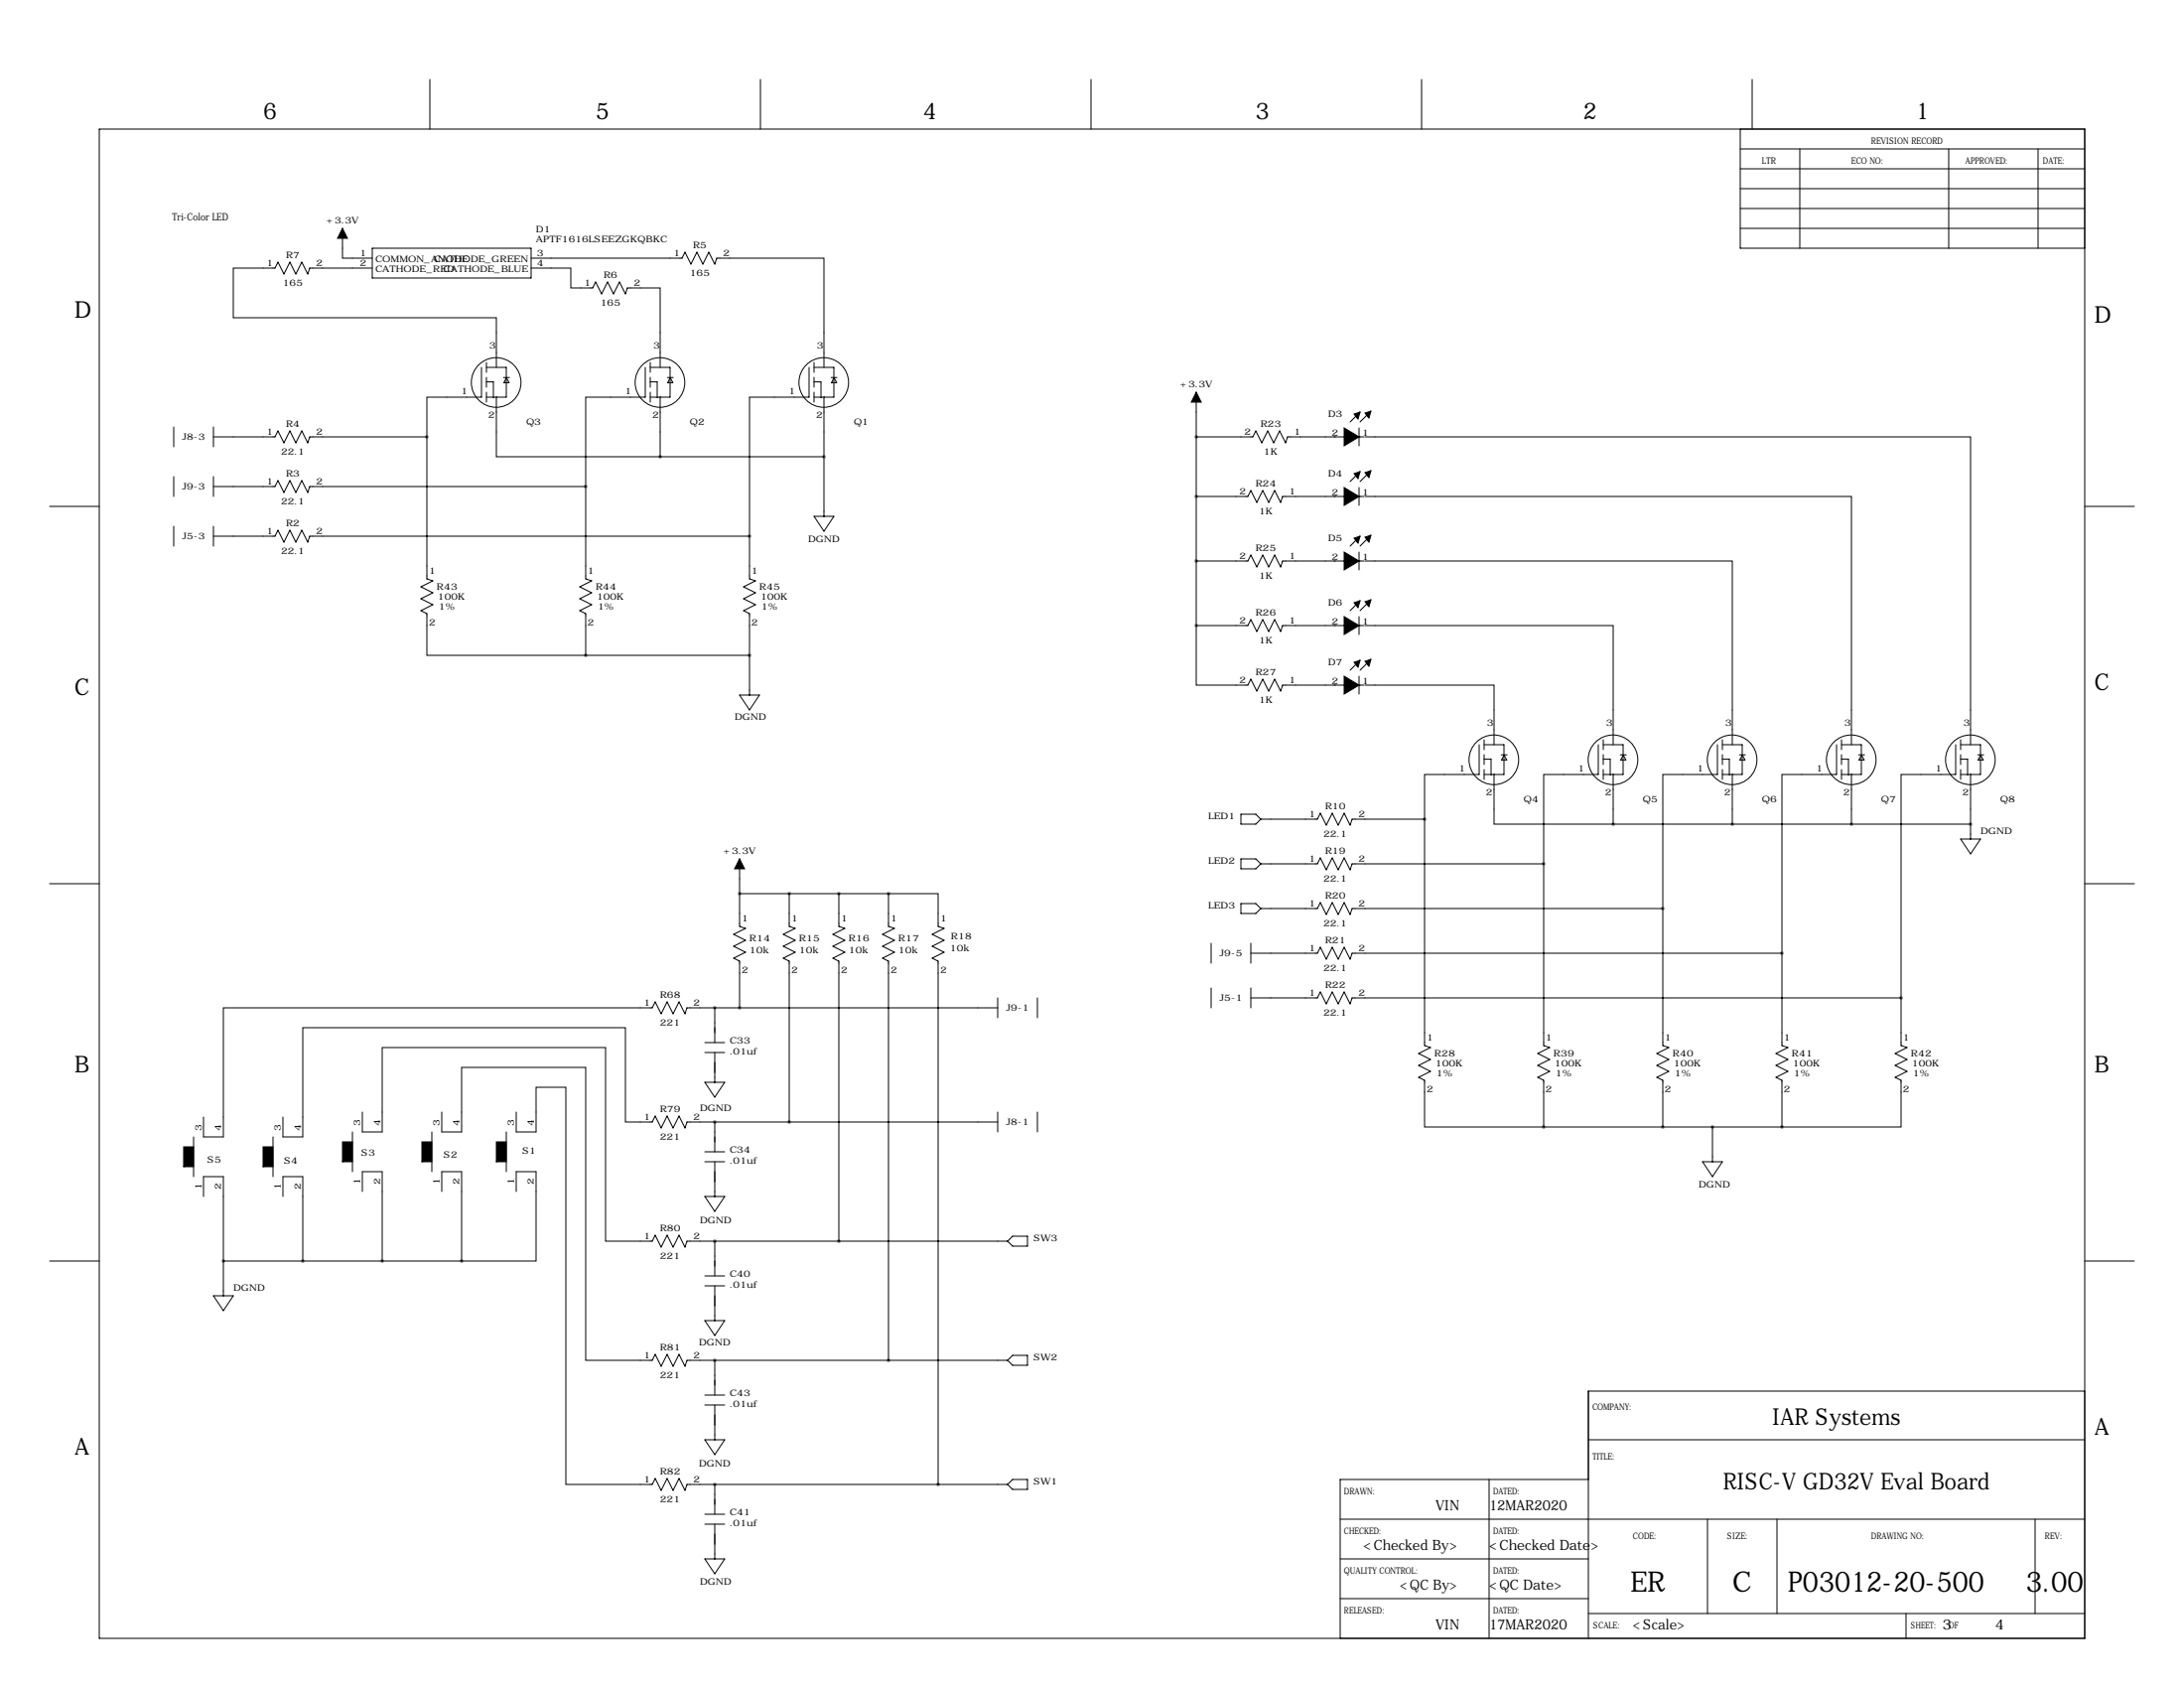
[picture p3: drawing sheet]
<svg xmlns="http://www.w3.org/2000/svg" width="559mm" height="432mm" viewBox="0 0 559 432" stroke-linecap="round" stroke-linejoin="round" font-family="sans-serif">
<g fill="none" stroke="#000" stroke-width=".25">
<path d="M25.4 33h508v386.1h-508zM110 20.3v12.7M194.6 20.3v12.7M279.1 20.3v12.7M363.7 20.3v12.7M445.3 38.1h88.1M445.3 33v30.5h88.1M448.3 20.3v12.7M460.5 38.1v25.4M498.6 38.1v25.4M521.5 38.1v25.4M87.6 58.4v7.6h7.6"/>
<path d="M445.3 48.3h88.1M445.3 43.2h88.1M445.3 53.3h88.1M445.3 58.4h88.1M95.2 68.6h-16l-.5 1.5-1.5-3-1.5 3-1.5-3-1.6 3-1.5-3-.7 1.5h-10.7v12.7h67.3v12.7M95.2 63.5h40.7v7.6h-40.7zM135.9 66h38.6l.8-1.5 1.5 3.1 1.5-3.1 1.5 3.1 1.6-3.1 1.5 3.1 .5-1.6h27.4v28M135.9 68.6h10.1v5.1h5.6l.8-1.6 1.5 3.1 1.5-3.1 1.6 3.1 1.5-3.1 1.5 3.1 .5-1.5h8.4v20.3M123.2 94v7.6h-14v10.2M124.4 97.7h1.8l.1 4M124.5 94h5v7.6h-5M124.5 92.7v2.5"/>
<path d="M124.5 96.5v2.6M128.8 96.6h1.6M129.5 96.6l.8 1.3h-1.4l.6-1.2M165.1 94v7.6h-15.2v22.9M166.3 97.7h1.8l.1 4M166.4 94h5v7.6h-5M166.4 92.7v2.5M166.4 96.5v2.6M170.7 96.6h1.6M171.4 96.6l.8 1.3h-1.4l.6-1.2M207 94v7.6h-15.2v35.6M208.2 97.7h1.9v4"/>
<path d="M208.3 92.7v2.5M208.3 96.5v2.6M208.3 94h5.1v7.6h-5.1M212.6 96.6h1.6M213.4 96.6l.7 1.3h-1.3l.6-1.2M44.4 109.2v5.1M54.6 111.8h15.8l.7-1.6 1.5 3.1 1.6-3.1 1.5 3.1 1.5-3.1 1.5 3.1 .5-1.5h30M54.6 109.2v5.1M109.2 111.8v36.3l1.5 .5-3 1.5 3 1.5-3 1.6 3 1.5-3 1.5 1.5 .8v10.6h40.7M124.5 100.3v2.6M127.1 101.5l-.1 15.3h41.9M166.4 100.3v2.6"/>
<path d="M168.9 116.8h41.9M169 101.5l-.1 15.3M208.3 100.3v2.6M210.9 101.5l-.1 30.6M306.1 111.8h14.4l.8-1.6 1.5 3.1 1.6-3.1 1.5 3.1 1.5-3.1 1.5 3.1 .5-1.5h19.6M306.1 100.3v59.7M347.7 109.5v4.5M348 105.4l-2.6 2.5M349.2 111.8h155v78.7M350.5 105.4l-2.5 2.5M12.7 129.5h12.7M44.4 121.9v5.1"/>
<path d="M44.4 134.6v5.1M54.6 137.2h15.8l.7-1.6 1.5 3.1 1.6-3.1 1.5 3.1 1.5-3.1 1.5 3.1 .5-1.5h112.6M54.6 124.5h15.8l.7-1.6 1.5 3.1 1.6-3.1 1.5 3.1 1.5-3.1 1.5 3.1 .5-1.5h70.7M54.6 121.9v5.1M54.6 134.6v5.1M149.9 124.5v23.6l1.5 .5-3.1 1.5 3.1 1.5-3.1 1.6 3.1 1.5-3.1 1.5 1.6 .8v10.6M191.8 137.2v10.9l1.5 .5-3.1 1.5 3.1 1.5-3.1 1.6 3.1 1.5-3.1 1.5 1.6 .8v20.8M208.3 132.1h5.1l-2.6 3.8zM306.1 127h13.2l.7-1.5 1.6 3 1.5-3 1.5 3 1.5-3 1.6 3 .5-1.5h20.8M347.7 124.7v4.6M348 120.6l-2.6 2.6M348 137.2l-2.6 2.5"/>
<path d="M349.2 127h124.5v63.5M350.5 120.6l-2.5 2.6M350.5 137.2l-2.5 2.5M533.4 129.5h12.7M306.1 143.5h13.2l.7-1.5 1.6 3 1.5-3 1.5 3 1.5-3 1.6 3 .5-1.5h20.8M347.7 141.2v4.6M347.7 157.7v4.6M348 153.7l-2.6 2.5M349.2 143.5h94v47M350.5 153.7l-2.5 2.5M149.9 167.6h41.9M189.2 177.8h5.1l-2.5 3.8z"/>
<path d="M306.1 160v15.3h13.2l.7-1.6 1.6 3.1 1.5-3.1 1.5 3.1 1.5-3.1 1.6 3.1 .5-1.5h20.8M306.1 160h13.2l.7-1.5 1.6 3 1.5-3 1.5 3 1.5-3 1.6 3 .5-1.5h20.8M347.7 173v4.5M348 168.9l-2.6 2.5M349.2 175.3h33.1v15.2M349.2 160h63.5v30.5M350.5 168.9l-2.5 2.5M378.5 190.5v7.6h-14v11.4M379.7 194.2h1.8l.1 4M379.7 189.2v2.6M379.7 193v2.6M379.7 196.8v2.6"/>
<path d="M379.7 190.5h5.1v7.6h-5.1M382.4 198.1l-.1 12.7h30.4M384.1 193.1h1.5M384.8 193.1l.7 1.3h-1.3l.6-1.2M408.9 190.5v7.6h-13.9v22.9M410.2 194.2h1.8v4M410.2 190.5h5.1v7.6h-5.1M410.2 189.2v2.6M410.2 193v2.6M410.2 196.8v2.6M412.9 198.1l-.2 12.7M414.6 193.1h1.5"/>
<path d="M415.3 193.1l.7 1.3h-1.3l.6-1.2M439.4 190.5v7.6h-14v34.3M440.6 194.2h1.9v4M440.7 190.5h5.1v7.6h-5.1M440.7 189.2v2.6M440.7 193v2.6M440.7 196.8v2.6M443.3 198.1l-.1 12.7M445.1 193.1h1.5M445.8 193.1l.7 1.3h-1.3l.6-1.2M469.9 190.5v7.6h-14v45.7M471.1 194.2h1.8l.1 4"/>
<path d="M471.2 190.5h5v7.6h-5M471.2 189.2v2.6M471.2 193v2.6M471.2 196.8v2.6M473.8 198.1l-.1 12.7M475.5 193.1h1.6M476.2 193.1l.8 1.3h-1.4l.6-1.2M500.4 190.5v7.6h-14v57.2M501.6 194.2h1.8l.1 4M501.6 190.5h5.1v7.6h-5.1M501.6 189.2v2.6M501.6 193v2.6"/>
<path d="M501.6 196.8v2.6M504.3 198.1l-.1 16.5M506 193.1h1.5M506.7 193.1l.7 1.3h-1.3l.6-1.2M189.2 219.7v17.3l1.6 .5-3.1 1.5 3.1 1.5-3.1 1.6 3.1 1.5-3.1 1.5 1.5 .8v11.9M317.5 208.3h3.8l1.3 1.2-1.3 1.3h-3.8zM317.5 219.7h3.8l1.3 1.3-1.3 1.2h-3.8zM322.6 209.5h14.5l.7-1.5 1.5 3.1 1.6-3.1 1.5 3.1 1.5-3.1 1.5 3.1 .5-1.6h18.6M364.5 209.5v58l1.5 .5-3 1.5 3 1.5-3 1.5 3 1.6-3 1.5 1.5 .8v11.9h30.5M412.7 210.8h91.5M501.6 214.6h5.1l-2.5 3.8zM12.7 226.1h12.7"/>
<path d="M189.2 228.6h38.1M201.9 228.6v8.4l1.6 .5-3.1 1.5 3.1 1.5-3.1 1.6 3.1 1.5-3.1 1.5 1.5 .8v41.1M214.6 228.6v8.4l1.6 .5-3.1 1.5 3.1 1.5-3.1 1.6 3.1 1.5-3.1 1.5 1.5 .8v71.6M227.3 228.6h12.7v8.4l1.6 .5-3.1 1.5 3.1 1.5-3.1 1.6 3.1 1.5-3.1 1.5 1.5 .8v133.8M227.3 228.6v8.4l1.6 .5-3.1 1.5 3.1 1.5-3.1 1.6 3.1 1.5-3.1 1.5 1.5 .8v102.1M317.5 231.1h3.8l1.3 1.3-1.3 1.3h-3.8zM322.6 221h14.5l.7-1.5 1.5 3 1.6-3 1.5 3 1.5-3 1.5 3 .5-1.5h49.1M322.6 232.4h14.5l.7-1.5 1.5 3 1.6-3 1.5 3 1.5-3 1.5 3 .5-1.5h79.5M395 221v46.5l1.5 .5-3.1 1.5 3.1 1.5-3.1 1.5 3.1 1.6-3.1 1.5 1.6 .8v11.9M425.4 232.4v35.1l1.6 .5-3.1 1.5 3.1 1.5-3.1 1.5 3.1 1.6-3.1 1.5 1.5 .8v11.9M533.4 226.1h12.7M182.9 257.8v8.9"/>
<path d="M255.3 257.8h-79.5l-.5 1.5-1.6-3-1.5 3-1.5-3-1.5 3-1.6-3-.7 1.5h-109.8v33h-5v-5M255.3 255.3v5M265.4 255.3v5M309.9 241.3v5.1M309.9 252.7v5.1M320 241.3v5.1M320 252.7v5.1M320 255.3h17.1l.7-1.6 1.5 3.1 1.6-3.1 1.5 3.1 1.5-3.1 1.5 3.1 .5-1.5h140.5M320 243.8h17.1l.7-1.5 1.5 3.1 1.6-3.1 1.5 3.1 1.5-3.1 1.5 3.1 .5-1.6h110M455.9 243.8v23.7l1.6 .5-3.1 1.5 3.1 1.5-3.1 1.5 3.1 1.6-3.1 1.5 1.5 .8v11.9M486.4 255.3v12.2l1.5 .5-3 1.5 3 1.5-3 1.5 3 1.6-3 1.5 1.5 .8v11.9h-30.5M180.3 266.7h5.1"/>
<path d="M180.3 269.2h5.1M180.3 276.9h5.1l-2.5 3.8zM182.9 269.2v7.7M47 298.4h.1M49.5 290.8v10.2M67.3 298.4h.1M69.8 290.8v10.2M72.4 285.8v5h5.1v-27.9h82.5v24.1h6.9l.7-1.5 1.6 3 1.5-3 1.5 3 1.5-3 1.6 3 .5-1.5h79.5M87.6 297.1h.1M90.2 289.6v10.1M92.7 284.5v5.1h5.1v-21.6h57.1v49.5h12l.7-1.5 1.6 3 1.5-3 1.5 3 1.5-3 1.6 3 .5-1.5h82M107.9 297.1h.1"/>
<path d="M110.5 289.6v10.1M113 284.5v5.1h5.1v-16.6h31.8v75h17l.7-1.5 1.6 3 1.5-3 1.5 3 1.5-3 1.6 3 .5-1.5h82M127 297.1h.1M129.5 289.6v10.1M132.1 284.5v5.1h5.1v-11.5h7.6v101.6h22.1l.7-1.5 1.6 3.1 1.5-3.1 1.5 3.1 1.5-3.1 1.6 3.1 .5-1.6h82M180.3 294.6h5.1M180.3 297.2h5.1M182.9 287v7.6M182.9 297.2v8.9M255.3 284.5v5.1M265.4 284.5v5.1M395 288.3h60.9"/>
<path d="M435.6 297.2h5.1l-2.6 3.8zM438.1 288.3v8.9M52.1 306.1v-5.1h5v30.5M72.4 306.1v-5.1h5.1v21.6M92.7 304.8v-5.1h5.1v22.9M113 304.8v-5.1h5.1v22.9M132.1 304.8v-5.1h5.1v22.9h-19.1M180.3 306.1h5.1l-2.5 3.8zM182.9 317.5v8.9M257.8 317.5l1.3-1.3h3.8v2.6h-3.8zM12.7 322.6h12.7M54.6 331.5h5.1l-2.6 3.8z"/>
<path d="M57.1 322.6h61M180.3 326.4h5.1M180.3 328.9h5.1M180.3 337.8h5.1l-2.5 3.8zM182.9 328.9v8.9M533.4 322.6h12.7M180.3 356.9h5.1M180.3 359.4h5.1M182.9 348v8.9M182.9 359.4v8.9M257.8 348l1.3-1.3h3.8v2.5h-3.8zM533.4 355.9h-127v63.2"/>
<path d="M180.3 368.3h5.1l-2.5 3.8zM182.9 379.7v7.6M257.8 379.7l1.3-1.2h3.8v2.5h-3.8zM381 378.5v40.6M406.4 368.3h127M406.4 378.5h-63.5v40.6M180.3 398.8h5.1l-2.5 3.8zM180.3 387.3h5.1M180.3 389.9h5.1M182.9 389.9v8.9M342.9 388.6h190.5M342.9 398.8h63.5"/>
<path d="M436.9 388.6v24.1M454.7 388.6v24.1M520.7 388.6v24.1M342.9 408.9h63.5M406.4 412.7h127M487.7 412.7v6.4"/>
<circle cx="126.9" cy="97.8" r="6.4"/>
<circle cx="168.9" cy="97.8" r="6.4"/>
<circle cx="210.8" cy="97.8" r="6.4"/>
<circle cx="382.2" cy="194.4" r="6.4"/>
<circle cx="412.7" cy="194.4" r="6.4"/>
<circle cx="443.2" cy="194.4" r="6.4"/>
<circle cx="473.7" cy="194.4" r="6.4"/>
<circle cx="504.1" cy="194.4" r="6.4"/>
</g>
<g fill="#000" stroke="#000" stroke-width=".25">
<path d="M87.6 58.4l1.3 2.6h-2.5zM306.1 100.3l1.2 2.6h-2.5zM343.9 111.8h3.8l-3.8 2.2zM343.9 109.5l3.8 2.3h-3.8zM346.5 105.9l1.5-.5-.5 1.8zM349.2 105.7l1.6-.5-.5 1.7zM343.9 127h3.8l-3.8 2.3zM343.9 124.7l3.8 2.3h-3.8zM346.5 121.2l1.5-.6-.5 1.8zM346.5 137.7l1.5-.5-.5 1.7zM349.2 120.9l1.6-.5-.5 1.8zM349.2 137.4l1.6-.5-.5 1.8z"/>
<path d="M343.9 143.5h3.8l-3.8 2.3zM343.9 141.2l3.8 2.3h-3.8zM346.5 154.2l1.5-.5-.5 1.7zM349.2 153.9l1.6-.5-.5 1.8zM343.9 160h3.8l-3.8 2.3zM343.9 157.7l3.8 2.3h-3.8zM343.9 175.3h3.8l-3.8 2.2zM343.9 173l3.8 2.3h-3.8zM346.5 169.4l1.5-.5-.5 1.8zM349.2 169.2l1.6-.5-.5 1.7zM189.2 219.7l1.3 2.5h-2.5zM47 293.4h2.5v5h-2.5z"/>
<path d="M67.3 293.4h2.5v5h-2.5zM87.6 292.1h2.6v5.1h-2.6zM107.9 292.1h2.6v5.1h-2.6zM127 292.1h2.5v5.1h-2.5z"/>
</g>
<path d="M306 160a.05 .05 0 0 0 .1 0 .05 .05 0 0 0-.1 0zM306 143.5a.05 .05 0 0 0 .1 0 .05 .05 0 0 0-.1 0zM306 127a.05 .05 0 0 0 .1 0 .05 .05 0 0 0-.1 0zM443.2 210.8a.05 .05 0 0 0 .1 0 .05 .05 0 0 0-.1 0zM412.7 210.8a.05 .05 0 0 0 .1 0 .05 .05 0 0 0-.1 0zM306 111.8a.05 .05 0 0 0 .1 0 .05 .05 0 0 0-.1 0zM394.9 221a.05 .05 0 0 0 .1 0 .05 .05 0 0 0-.1 0zM425.4 232.4a.05 .05 0 0 0 .1 0 .05 .05 0 0 0-.1 0zM455.9 243.8a.05 .05 0 0 0 .1 0 .05 .05 0 0 0-.1 0zM455.9 288.3a.05 .05 0 0 0 .1 0 .05 .05 0 0 0-.1 0zM425.4 288.3a.05 .05 0 0 0 .1 0 .05 .05 0 0 0-.1 0zM394.9 288.3a.05 .05 0 0 0 .1 0 .05 .05 0 0 0-.1 0zM438.1 288.3a.05 .05 0 0 0 .1 0 .05 .05 0 0 0-.1 0zM189.2 228.6a.05 .05 0 0 0 .1 0 .05 .05 0 0 0-.1 0zM201.9 228.6a.05 .05 0 0 0 .1 0 .05 .05 0 0 0-.1 0zM214.6 228.6a.05 .05 0 0 0 .1 0 .05 .05 0 0 0-.1 0zM227.3 228.6a.05 .05 0 0 0 .1 0 .05 .05 0 0 0-.1 0zM149.8 124.5a.05 .05 0 0 0 .1 0 .05 .05 0 0 0-.1 0zM191.7 137.2a.05 .05 0 0 0 .1 0 .05 .05 0 0 0-.1 0zM149.8 167.6a.05 .05 0 0 0 .1 0 .05 .05 0 0 0-.1 0zM57.1 322.6a.05 .05 0 0 0 .1 0 .05 .05 0 0 0-.1 0zM77.4 322.6a.05 .05 0 0 0 .1 0 .05 .05 0 0 0-.1 0zM189.2 257.8a.05 .05 0 0 0 .1 0 .05 .05 0 0 0-.1 0zM201.9 287a.05 .05 0 0 0 .1 0 .05 .05 0 0 0-.1 0zM214.6 317.5a.05 .05 0 0 0 .1 0 .05 .05 0 0 0-.1 0zM227.3 348a.05 .05 0 0 0 .1 0 .05 .05 0 0 0-.1 0zM240 379.7a.05 .05 0 0 0 .1 0 .05 .05 0 0 0-.1 0zM191.7 167.6a.05 .05 0 0 0 .1 0 .05 .05 0 0 0-.1 0z" fill="#000" stroke="#000" stroke-width=".76"/>
<g font-size="7.3">
<text x="417.2" y="407">ER</text>
<text x="443.3" y="407">C</text>
<text x="457.5" y="407">P03012-20-500</text>
<text x="518.4" y="407">3.00</text>
</g>
<g font-size="5.9">
<text x="67.3" y="30.5">6</text>
<text x="152.4" y="30.5">5</text>
<text x="236.2" y="30.5">4</text>
<text x="321.3" y="30.5">3</text>
<text x="405.1" y="30.5">2</text>
<text x="490.2" y="30.5">1</text>
<text x="19" y="81.3">D</text>
<text x="535.9" y="82.6">D</text>
<text x="19" y="177.8">C</text>
<text x="535.9" y="176.5">C</text>
<text x="19" y="274.3">B</text>
<text x="535.9" y="274.3">B</text>
<text x="453.5" y="364.5">IAR Systems</text>
<text x="535.9" y="367">A</text>
<text x="19" y="372.1">A</text>
<text x="440.9" y="381.1">RISC-V GD32V Eval Board</text>
</g>
<g font-size="3.6">
<text x="367.3" y="386.4">VIN</text>
<text x="381" y="386.4">12MAR2020</text>
<text x="348.8" y="396.6">&lt;Checked By&gt;</text>
<text x="381" y="396.6">&lt;Checked Date&gt;</text>
<text x="358.2" y="406.7">&lt;QC By&gt;</text>
<text x="381" y="406.7">&lt;QC Date&gt;</text>
<text x="367.3" y="416.9">VIN</text>
<text x="381" y="416.9">17MAR2020</text>
<text x="417.8" y="416.9">&lt;Scale&gt;</text>
<text x="497.1" y="416.9">3</text>
<text x="510.5" y="416.9">4</text>
</g>
<text font-size="2.6" x="44.1" y="56.5">Tri-Color LED</text>
<g font-size="2.3">
<text x="450.8" y="41.9">LTR</text>
<text x="473.7" y="41.9">ECO NO:</text>
<text x="478.8" y="36.8">REVISION RECORD</text>
<text x="502.9" y="41.9">APPROVED:</text>
<text x="522.7" y="41.9">DATE:</text>
<text x="83.5" y="57.1">+3.3V</text>
<text x="137.2" y="59.4">D1</text>
<text x="92" y="65.5">1</text>
<text x="137.2" y="62">APTF1616LSEEZGKQBKC</text>
<text x="137.4" y="65.5">3</text>
<text x="172.3" y="65.6">1</text>
<text x="177.3" y="63.5">R5</text>
<text x="185" y="65.5">2</text>
<text x="68.2" y="68.2">1</text>
<text x="73.2" y="66">R7</text>
<text x="80.9" y="68.1">2</text>
<text x="92" y="68.1">2</text>
<text x="96" y="67">COMMON_ANODE</text>
<text x="96" y="69.6">CATHODE_RED</text>
<text x="111" y="67">CATHODE_GREEN</text>
<text x="113.4" y="69.6">CATHODE_BLUE</text>
<text x="137.4" y="68.1">4</text>
<text x="154.4" y="71.1">R6</text>
<text x="176.5" y="70.6">165</text>
<text x="72.4" y="73.1">165</text>
<text x="149.5" y="73.3">1</text>
<text x="162.2" y="73.2">2</text>
<text x="153.6" y="78.2">165</text>
<text x="125.2" y="89.2">3</text>
<text x="167.1" y="89.2">3</text>
<text x="209" y="89.2">3</text>
<text x="118" y="100.8">1</text>
<text x="159.9" y="100.8">1</text>
<text x="201.8" y="100.8">1</text>
<text x="301.9" y="99.1">+3.3V</text>
<text x="125" y="106.9">2</text>
<text x="166.9" y="106.9">2</text>
<text x="208.8" y="106.9">2</text>
<text x="339.8" y="106.7">D3</text>
<text x="46.6" y="112.5">J8-3</text>
<text x="68.2" y="111.4">1</text>
<text x="73.2" y="109.2">R4</text>
<text x="80.9" y="111.3">2</text>
<text x="134.6" y="108.7">Q3</text>
<text x="176.5" y="108.7">Q2</text>
<text x="218.4" y="108.7">Q1</text>
<text x="318.4" y="111.4">2</text>
<text x="322.5" y="109.2">R23</text>
<text x="331.1" y="111.3">1</text>
<text x="340.7" y="111.4">2</text>
<text x="348.5" y="111.4">1</text>
<text x="71.9" y="116.3">22.1</text>
<text x="323.3" y="116.3">1K</text>
<text x="46.6" y="125.2">J9-3</text>
<text x="68.2" y="124.1">1</text>
<text x="73.2" y="121.9">R3</text>
<text x="80.9" y="124">2</text>
<text x="321.2" y="124.5">R24</text>
<text x="339.8" y="121.9">D4</text>
<text x="71.9" y="129">22.1</text>
<text x="317.1" y="126.6">2</text>
<text x="322.1" y="131.6">1K</text>
<text x="329.8" y="126.5">1</text>
<text x="340.7" y="126.6">2</text>
<text x="348.5" y="126.6">1</text>
<text x="46.6" y="137.9">J5-3</text>
<text x="68.2" y="136.8">1</text>
<text x="73.2" y="134.6">R2</text>
<text x="80.9" y="136.7">2</text>
<text x="71.9" y="141.7">22.1</text>
<text x="206.8" y="138.7">DGND</text>
<text x="317.1" y="143.1">2</text>
<text x="321.2" y="141">R25</text>
<text x="329.8" y="143">1</text>
<text x="339.8" y="138.4">D5</text>
<text x="340.7" y="143.2">2</text>
<text x="348.5" y="143.2">1</text>
<text x="109.7" y="146.8">1</text>
<text x="150.4" y="146.8">1</text>
<text x="192.3" y="146.8">1</text>
<text x="322.1" y="148.1">1K</text>
<text x="111.8" y="150.9">R43</text>
<text x="112" y="153.4">100K</text>
<text x="112.3" y="156">1%</text>
<text x="152.4" y="150.9">R44</text>
<text x="152.7" y="153.4">100K</text>
<text x="152.9" y="156">1%</text>
<text x="194.3" y="150.9">R45</text>
<text x="194.6" y="153.4">100K</text>
<text x="194.8" y="156">1%</text>
<text x="339.8" y="154.9">D6</text>
<text x="109.7" y="160">2</text>
<text x="150.4" y="160">2</text>
<text x="192.3" y="160">2</text>
<text x="317.1" y="159.6">2</text>
<text x="321.2" y="157.5">R26</text>
<text x="329.8" y="159.5">1</text>
<text x="340.7" y="159.7">2</text>
<text x="348.5" y="159.7">1</text>
<text x="322.1" y="164.6">1K</text>
<text x="321.2" y="172.7">R27</text>
<text x="339.8" y="170.2">D7</text>
<text x="317.1" y="174.9">2</text>
<text x="322.1" y="179.8">1K</text>
<text x="329.8" y="174.8">1</text>
<text x="340.7" y="174.9">2</text>
<text x="348.5" y="174.9">1</text>
<text x="188" y="184.1">DGND</text>
<text x="380.5" y="185.7">3</text>
<text x="411" y="185.7">3</text>
<text x="441.5" y="185.7">3</text>
<text x="471.9" y="185.7">3</text>
<text x="502.4" y="185.7">3</text>
<text x="373.2" y="197.4">1</text>
<text x="403.7" y="197.4">1</text>
<text x="434.2" y="197.4">1</text>
<text x="464.7" y="197.4">1</text>
<text x="495.1" y="197.4">1</text>
<text x="380.2" y="203.4">2</text>
<text x="410.7" y="203.4">2</text>
<text x="441.2" y="203.4">2</text>
<text x="471.7" y="203.4">2</text>
<text x="502.2" y="203.4">2</text>
<text x="309.2" y="209.5">LED1</text>
<text x="334.9" y="209.1">1</text>
<text x="339" y="207">R10</text>
<text x="347.6" y="209">2</text>
<text x="389.9" y="205.2">Q4</text>
<text x="420.4" y="205.2">Q5</text>
<text x="450.8" y="205.2">Q6</text>
<text x="481.3" y="205.2">Q7</text>
<text x="511.8" y="205.2">Q8</text>
<text x="338.6" y="214.1">22.1</text>
<text x="506.8" y="213.4">DGND</text>
<text x="185.1" y="218.4">+3.3V</text>
<text x="309.2" y="221">LED2</text>
<text x="334.9" y="220.6">1</text>
<text x="339" y="218.4">R19</text>
<text x="347.6" y="220.5">2</text>
<text x="338.6" y="225.5">22.1</text>
<text x="309.2" y="232.4">LED3</text>
<text x="334.9" y="232">1</text>
<text x="339" y="229.9">R20</text>
<text x="347.6" y="231.9">2</text>
<text x="189.7" y="235.7">1</text>
<text x="202.4" y="235.7">1</text>
<text x="215.1" y="235.7">1</text>
<text x="227.8" y="235.7">1</text>
<text x="240.5" y="235.7">1</text>
<text x="338.6" y="237">22.1</text>
<text x="191.8" y="240.8">R14</text>
<text x="191.8" y="243.8">10k</text>
<text x="204.5" y="240.8">R15</text>
<text x="204.5" y="243.8">10k</text>
<text x="217.2" y="240.8">R16</text>
<text x="217.2" y="243.8">10k</text>
<text x="229.9" y="240.8">R17</text>
<text x="229.9" y="243.8">10k</text>
<text x="243.1" y="243.3">10k</text>
<text x="243.3" y="240.3">R18</text>
<text x="312.1" y="244.6">J9-5</text>
<text x="334.9" y="243.4">1</text>
<text x="339" y="241.3">R21</text>
<text x="347.6" y="243.3">2</text>
<text x="189.7" y="248.9">2</text>
<text x="202.4" y="248.9">2</text>
<text x="215.1" y="248.9">2</text>
<text x="227.8" y="248.9">2</text>
<text x="240.5" y="248.9">2</text>
<text x="338.6" y="248.4">22.1</text>
<text x="164.7" y="257.4">1</text>
<text x="168.8" y="255.3">R68</text>
<text x="177.4" y="257.3">2</text>
<text x="312.1" y="256">J5-1</text>
<text x="334.9" y="254.9">1</text>
<text x="339" y="252.7">R22</text>
<text x="347.6" y="254.8">2</text>
<text x="168.9" y="262.4">221</text>
<text x="257.5" y="258.6">J9-1</text>
<text x="338.6" y="259.8">22.1</text>
<text x="186.7" y="267">C33</text>
<text x="186.7" y="269.7">.01uf</text>
<text x="365" y="266.2">1</text>
<text x="395.5" y="266.2">1</text>
<text x="426" y="266.2">1</text>
<text x="456.4" y="266.2">1</text>
<text x="486.9" y="266.2">1</text>
<text x="367" y="270.3">R28</text>
<text x="367.3" y="272.8">100K</text>
<text x="367.5" y="275.3">1%</text>
<text x="397.5" y="270.3">R39</text>
<text x="397.8" y="272.8">100K</text>
<text x="398" y="275.3">1%</text>
<text x="428" y="270.3">R40</text>
<text x="428.2" y="272.8">100K</text>
<text x="428.5" y="275.3">1%</text>
<text x="458.5" y="270.3">R41</text>
<text x="458.7" y="272.8">100K</text>
<text x="459" y="275.3">1%</text>
<text x="488.9" y="270.3">R42</text>
<text x="489.2" y="272.8">100K</text>
<text x="489.5" y="275.3">1%</text>
<text x="365" y="279.4">2</text>
<text x="395.5" y="279.4">2</text>
<text x="426" y="279.4">2</text>
<text x="456.4" y="279.4">2</text>
<text x="486.9" y="279.4">2</text>
<text x="164.7" y="286.6">1</text>
<text x="168.8" y="284.5">R79</text>
<text x="177.4" y="286.5">2</text>
<text x="179.1" y="284.2">DGND</text>
<text x="257.5" y="287.8">J8-1</text>
<text x="51.6" y="289.3" transform="rotate(-90 51.6 289.3)">3</text>
<text x="56.6" y="289.3" transform="rotate(-90 56.6 289.3)">4</text>
<text x="71.9" y="289.3" transform="rotate(-90 71.9 289.3)">3</text>
<text x="77" y="289.3" transform="rotate(-90 77 289.3)">4</text>
<text x="92.2" y="288" transform="rotate(-90 92.2 288)">3</text>
<text x="97.3" y="288" transform="rotate(-90 97.3 288)">4</text>
<text x="112.5" y="288" transform="rotate(-90 112.5 288)">3</text>
<text x="117.6" y="288" transform="rotate(-90 117.6 288)">4</text>
<text x="131.6" y="288" transform="rotate(-90 131.6 288)">3</text>
<text x="136.7" y="288" transform="rotate(-90 136.7 288)">4</text>
<text x="168.9" y="291.6">221</text>
<text x="53.1" y="297.4">S5</text>
<text x="72.6" y="297.7">S4</text>
<text x="92.5" y="295.6">S3</text>
<text x="113.5" y="296.1">S2</text>
<text x="133.6" y="295.1">S1</text>
<text x="186.7" y="294.9">C34</text>
<text x="186.7" y="297.7">.01uf</text>
<text x="51.6" y="304.2" transform="rotate(-90 51.6 304.2)">1</text>
<text x="56.6" y="304.2" transform="rotate(-90 56.6 304.2)">2</text>
<text x="71.9" y="304.2" transform="rotate(-90 71.9 304.2)">1</text>
<text x="77" y="304.2" transform="rotate(-90 77 304.2)">2</text>
<text x="92.2" y="302.9" transform="rotate(-90 92.2 302.9)">1</text>
<text x="97.3" y="302.9" transform="rotate(-90 97.3 302.9)">2</text>
<text x="112.5" y="302.9" transform="rotate(-90 112.5 302.9)">1</text>
<text x="117.6" y="302.9" transform="rotate(-90 117.6 302.9)">2</text>
<text x="131.6" y="302.9" transform="rotate(-90 131.6 302.9)">1</text>
<text x="136.7" y="302.9" transform="rotate(-90 136.7 302.9)">2</text>
<text x="434.6" y="303.8">DGND</text>
<text x="164.7" y="317.1">1</text>
<text x="168.8" y="315">R80</text>
<text x="177.4" y="317">2</text>
<text x="179.1" y="312.9">DGND</text>
<text x="264.4" y="317.5">SW3</text>
<text x="168.9" y="322.1">221</text>
<text x="186.7" y="326.6">C40</text>
<text x="186.7" y="329.4">.01uf</text>
<text x="59.7" y="330.2">DGND</text>
<text x="164.7" y="347.6">1</text>
<text x="168.8" y="345.4">R81</text>
<text x="177.4" y="347.5">2</text>
<text x="178.9" y="344.2">DGND</text>
<text x="264.4" y="348">SW2</text>
<text x="168.9" y="352.5">221</text>
<text x="186.7" y="357.1">C43</text>
<text x="186.7" y="359.9">.01uf</text>
<text x="407.4" y="360.7">COMPANY:</text>
<text x="168.8" y="377.2">R82</text>
<text x="178.9" y="375.2">DGND</text>
<text x="407.4" y="373.4">TITLE:</text>
<text x="164.7" y="379.3">1</text>
<text x="177.4" y="379.2">2</text>
<text x="264.4" y="379.7">SW1</text>
<text x="343.9" y="382.3">DRAWN:</text>
<text x="382" y="382.3">DATED:</text>
<text x="168.9" y="384.3">221</text>
<text x="186.7" y="387.6">C41</text>
<text x="186.7" y="390.4">.01uf</text>
<text x="343.9" y="392.4">CHECKED:</text>
<text x="382" y="392.4">DATED:</text>
<text x="417.8" y="393.7">CODE:</text>
<text x="442" y="393.7">SIZE:</text>
<text x="478.8" y="393.7">DRAWING NO:</text>
<text x="523.2" y="393.7">REV:</text>
<text x="179.1" y="405.4">DGND</text>
<text x="343.9" y="402.6">QUALITY CONTROL:</text>
<text x="382" y="402.6">DATED:</text>
<text x="343.9" y="412.7">RELEASED:</text>
<text x="382" y="412.7">DATED:</text>
<text x="407.7" y="416.6">SCALE:</text>
<text x="488.9" y="416.6">SHEET:</text>
<text x="498.7" y="416.6">OF</text>
</g>
</svg>
